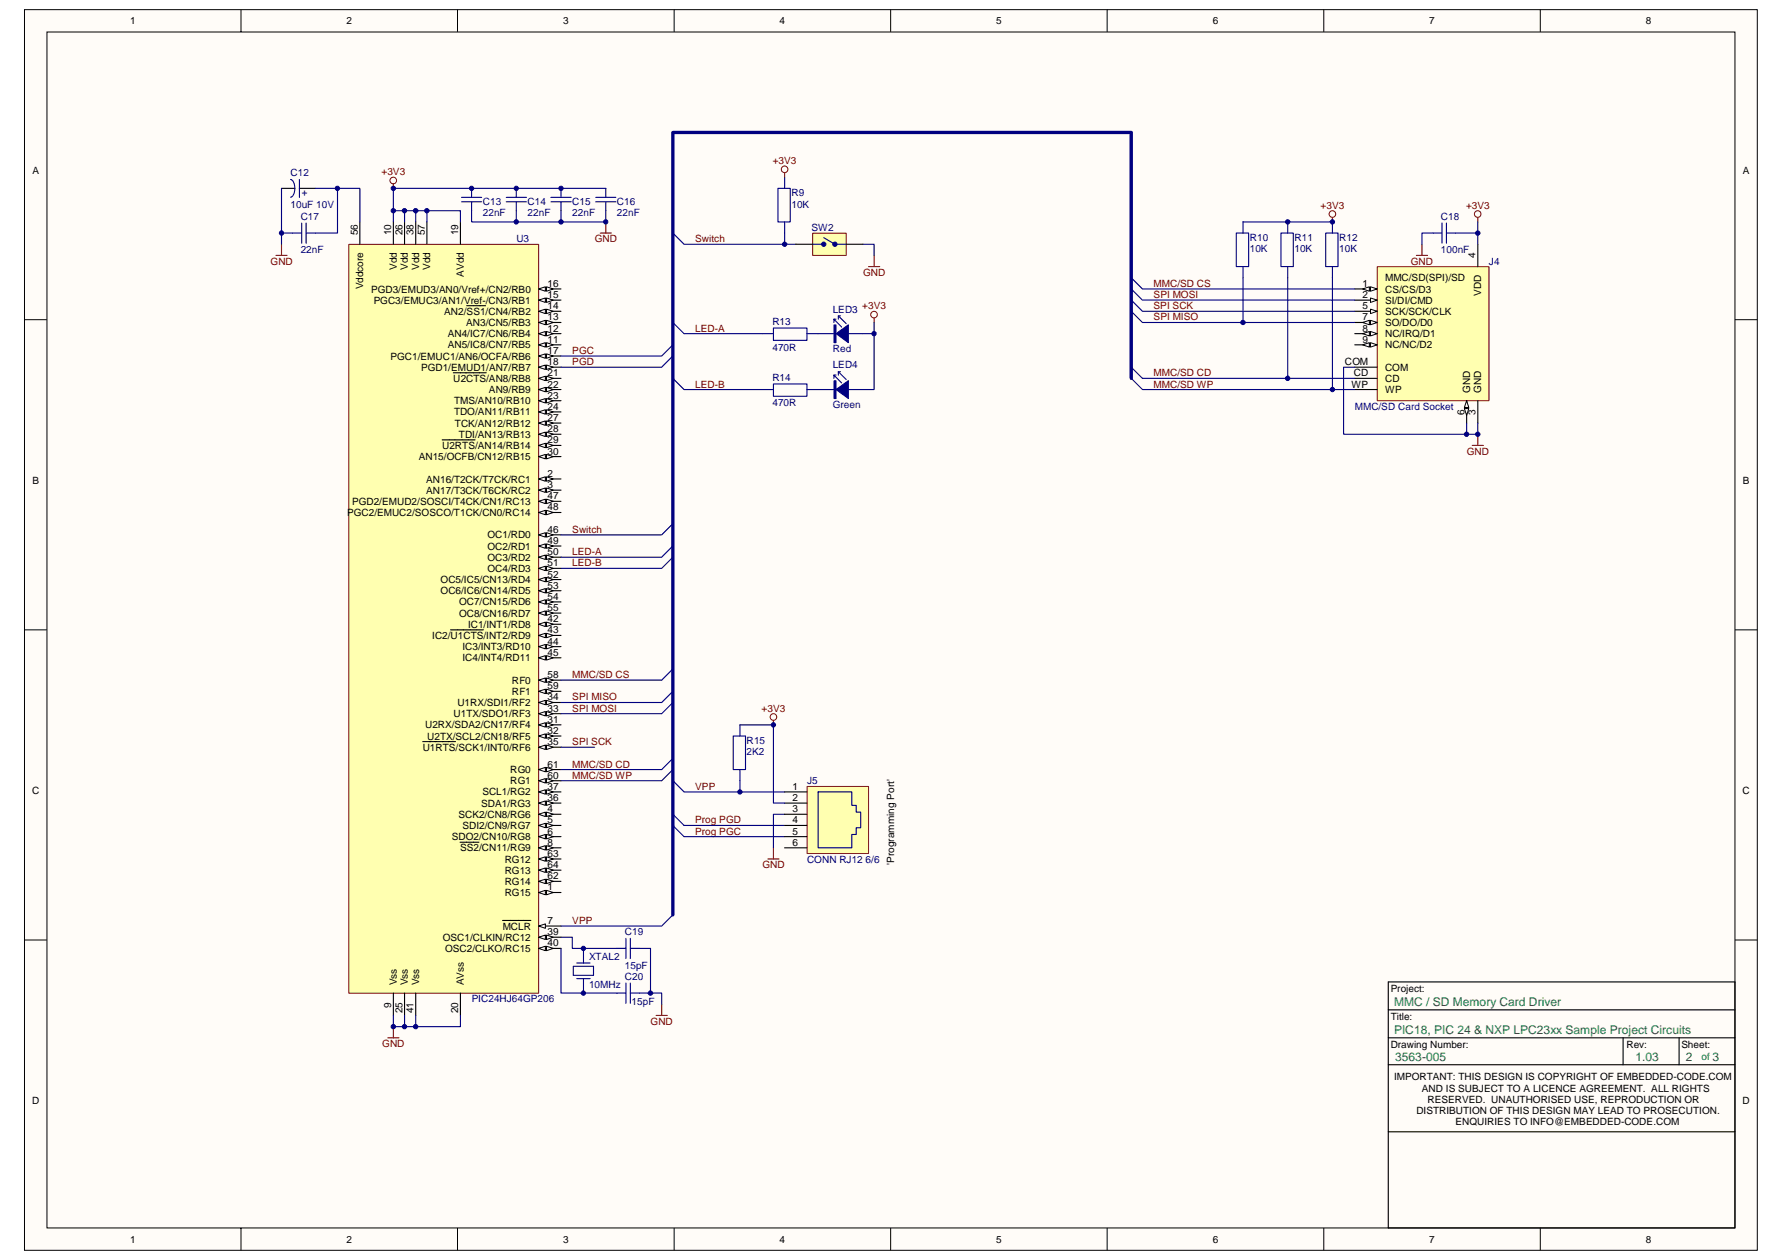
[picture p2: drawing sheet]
<svg xmlns="http://www.w3.org/2000/svg" width="297mm" height="210mm" viewBox="0 0 297 210" stroke-linecap="round" stroke-linejoin="round" font-family="sans-serif">
<path d="M4.1 1.6h288.8v206.8h-288.8z" fill="#fffcf8"/>
<path d="M4.1 1.6h288.8v206.8h-288.8z" fill="none" stroke="#000" stroke-width=".17"/>
<path d="M7.8 5.4h281.4v199.2h-281.4z" fill="#fffcf8"/>
<g fill="none" stroke="#000" stroke-width=".17">
<path d="M7.8 5.3h281.4v199.3h-281.4zM40.2 1.6v3.7M76.3 1.6v3.7M112.4 1.6v3.7M148.5 1.6v3.7M184.5 1.6v3.7M220.7 1.6v3.7M256.7 1.6v3.7M4.1 53.3h3.7M289.2 53.3h3.7M4.1 105h3.7M289.2 105h3.7"/>
<path d="M4.1 156.7h3.7M289.2 156.7h3.7M40.2 204.6v3.8M76.3 204.6v3.8M112.4 204.6v3.8M148.5 204.6v3.8M184.5 204.6v3.8M220.7 204.6v3.8M256.7 204.6v3.8"/>
</g>
<path d="M231.4 173h57.8M231.4 163.6h57.8v41h-57.8zM231.4 168.3h57.8M231.4 177.4h57.8M270.5 173v4.4M279.9 173v4.4M231.4 188.6h57.8" fill="none" stroke="#000" stroke-width=".19"/>
<path d="M246.3 36.2v.8M144.8 44.4h1.8M145.7 42.6v1.8M236.1 42.6h1.9M237 40.7v1.9M128 143.2h1.9M128.9 141.3v1.9" fill="none" stroke="#800000" stroke-width=".19"/>
<g fill="none" stroke="#000080" stroke-width=".19">
<path d="M112.2 38.8l1.8 1.9h18.6M221 38.8h2v5.6h-2zM222.1 37v1.8M238.9 38.8h1.5M240.4 37.2v3.3M241.1 38.8h1.5M241.1 37.2v3.3M143.8 40.7h1.9v1.9M222.1 44.4v1.9M112.2 130.1l1.8 1.9h16.8M112.2 137.6l1.8 1.8h16.8M112.2 135.7l1.8 1.9h16.8"/>
<path d="M130.8 135.7h-1.9v5.6"/>
</g>
<circle cx="246.3" cy="35.7" r=".55" fill="none" stroke="#800000" stroke-width=".17"/>
<path d="M135.5 38.9h5.6v3.7h-5.6z" fill="#ffffb0"/>
<path d="M135.5 38.9h5.6v3.7h-5.6z" fill="none" stroke="#800000" stroke-width=".17"/>
<g fill="#000080" stroke="#000080" stroke-width=".17">
<circle cx="139.2" cy="40.7" r=".36"/>
<circle cx="137.3" cy="40.7" r=".36"/>
</g>
<path d="M137.3 39.6l1.9 1.1M135.4 40.7h1.5M139.5 40.7h1.6" fill="none" stroke="#000080" stroke-width=".19"/>
<path d="M132.6 40.7h2.8M141.1 40.7h2.7" fill="none" stroke="#000" stroke-width=".19"/>
<path d="M229.6 44.5h18.6v22.3h-18.6z" fill="#ffffb0"/>
<path d="M229.6 44.4h18.6v22.4h-18.6z" fill="none" stroke="#800000" stroke-width=".17"/>
<path d="M225.8 48.2h3.7" fill="none" stroke="#000" stroke-width=".19"/>
<g fill="#fffcf8" stroke="#000" stroke-width=".17">
<path d="M228.4 47.8l1.1 .4-1.1 .3z"/>
<path d="M227.1 48.2l1.2-.4v.7z"/>
</g>
<path d="M225.8 50h3.7" fill="none" stroke="#000" stroke-width=".19"/>
<path d="M228.4 49.7l1.1 .3-1.1 .4z" fill="#fffcf8" stroke="#000" stroke-width=".17"/>
<path d="M225.8 51.9h3.7M246.3 40.7v3.7M246.3 66.8v3.7" fill="none" stroke="#000" stroke-width=".19"/>
<path d="M228.4 51.5l1.1 .4-1.1 .4z" fill="#fffcf8" stroke="#000" stroke-width=".17"/>
<path d="M244.5 66.8v3.7" fill="none" stroke="#000" stroke-width=".19"/>
<g fill="#fffcf8" stroke="#000" stroke-width=".17">
<path d="M244.5 66.8l.3 1.1h-.7z"/>
<path d="M244.1 68.1h.7l-.3 1.1z"/>
</g>
<path d="M225.8 53.7h3.7" fill="none" stroke="#000" stroke-width=".19"/>
<g fill="#fffcf8" stroke="#000" stroke-width=".17">
<path d="M228.4 53.4l1.1 .3-1.1 .4z"/>
<path d="M227.1 53.7l1.2-.3v.7z"/>
</g>
<path d="M225.8 55.6h3.7" fill="none" stroke="#000" stroke-width=".19"/>
<g fill="#fffcf8" stroke="#000" stroke-width=".17">
<path d="M228.4 55.2l1.1 .4-1.1 .4z"/>
<path d="M227.1 55.6l1.2-.4v.8z"/>
</g>
<path d="M225.8 57.5h3.7" fill="none" stroke="#000" stroke-width=".19"/>
<g fill="#fffcf8" stroke="#000" stroke-width=".17">
<path d="M228.4 57.1l1.1 .4-1.1 .3z"/>
<path d="M227.1 57.5l1.2-.4v.7z"/>
</g>
<path d="M225.8 61.2h3.7M225.8 63.1h3.7M225.8 64.9h3.7" fill="none" stroke="#000" stroke-width=".19"/>
<path d="M238.9 38.8h-1.9v1.9M242.6 38.8h3.7M246.3 37v3.7M188.6 46.3l1.8 1.9h35.4M188.6 48.2l1.8 1.8h35.4M188.6 50l1.8 1.9h35.4M188.6 51.9l1.8 1.8h35.4M222.1 46.3v18.6M188.6 61.2l1.8 1.9h35.4M225.8 61.2h-1.8v11.2h20.5M244.5 70.5v1.9h1.8v-1.9" fill="none" stroke="#000080" stroke-width=".19"/>
<path d="M222.1 36.2v.8M245.4 74.2h1.9M246.3 72.4v1.8" fill="none" stroke="#800000" stroke-width=".19"/>
<circle cx="222.1" cy="35.7" r=".55" fill="none" stroke="#800000" stroke-width=".17"/>
<path d="M134.6 131.1h10.2v11.1h-10.2z" fill="#ffffb0"/>
<g fill="none" stroke="#800000" stroke-width=".17">
<path d="M134.5 131.1h10.3v11.1h-10.3z"/>
<circle cx="130.8" cy="28.2" r=".55"/>
<circle cx="145.7" cy="52.4" r=".55"/>
<circle cx="128.9" cy="119.5" r=".55"/>
</g>
<path d="M130.8 132h3.7M130.8 133.8h3.7M130.8 135.7h3.7M130.8 137.6h3.7M130.8 139.4h3.7M130.8 141.3h3.7" fill="none" stroke="#000" stroke-width=".19"/>
<g fill="none" stroke="#000080" stroke-width=".19">
<path d="M129.7 31.4h2v5.6h-2zM130.8 29.5v1.9M130.8 37v3.7M206.1 38.8h2v5.6h-2zM213.5 38.8h2.1v5.6h-2.1zM214.6 37v1.8M222.1 37h-14.9v1.8M112.2 53.7l1.8 1.9h14.9M128.9 54.7h5.6v2h-5.6zM134.5 55.6h4.5M139 53.2h.4M139 53.7v-.5l1.3 1.3"/>
<path d="M139.7 52.6h.4M139.7 53.2v-.6l1.4 1.3M141.4 55.6h4.3M145.7 53.7v11.2h-4.3M207.2 44.4v9.3M214.6 44.4v18.7M112.2 63.1l1.8 1.8h14.9M128.9 64h5.6v2h-5.6zM134.5 64.9h4.5M139 62.5h.4M139 63.1v-.6l1.3 1.3M139.7 62h.4"/>
<path d="M139.7 62.5v-.5l1.4 1.2M188.6 63.1l1.8 1.8h35.4M136.4 132h5.6v2.2h.7v1.1h.8v2.6h-.8v1.2h-.7v2.2h-5.6z"/>
</g>
<path d="M130.8 28.8v.7M145.7 53v.7M128.9 120.1v.7" fill="none" stroke="#800000" stroke-width=".19"/>
<path d="M139.2 54.2v2.9M139.2 63.5v2.9" fill="none" stroke="#000080" stroke-width=".32"/>
<path d="M139 54.1h.4v3h-.4zM139 63.5h.4v2.9h-.4z" fill="none" stroke="#000080" stroke-width=".17"/>
<g fill="#000080" stroke="#000080" stroke-width=".17">
<path d="M139.4 64.9l2-1.5v3z"/>
<path d="M139.4 55.6l2-1.5v3z"/>
</g>
<path d="M188.6 63.1v-41h-76.4v130.4" fill="none" stroke="#000080" stroke-width=".56"/>
<path d="M58.2 40.7h31.6v124.8h-31.6z" fill="#ffffb0"/>
<path d="M58.1 40.7h31.7v124.8h-31.7z" fill="none" stroke="#800000" stroke-width=".17"/>
<path d="M89.8 148.7h3.7" fill="none" stroke="#000" stroke-width=".19"/>
<g fill="#fffcf8" stroke="#000" stroke-width=".17">
<path d="M89.8 148.7l1.1-.3v.7z"/>
<path d="M91.1 148.4l1.1 .3-1.1 .4z"/>
</g>
<path d="M89.8 79.8h3.7" fill="none" stroke="#000" stroke-width=".19"/>
<g fill="#fffcf8" stroke="#000" stroke-width=".17">
<path d="M89.8 79.8l1.1-.3v.7z"/>
<path d="M91.1 79.5l1.1 .3-1.1 .4z"/>
</g>
<path d="M89.8 81.7h3.7" fill="none" stroke="#000" stroke-width=".19"/>
<g fill="#fffcf8" stroke="#000" stroke-width=".17">
<path d="M89.8 81.7l1.1-.4v.8z"/>
<path d="M91.1 81.3l1.1 .4-1.1 .4z"/>
</g>
<path d="M89.8 135.7h3.7" fill="none" stroke="#000" stroke-width=".19"/>
<g fill="#fffcf8" stroke="#000" stroke-width=".17">
<path d="M89.8 135.7l1.1-.4v.8z"/>
<path d="M91.1 135.3l1.1 .4-1.1 .4z"/>
</g>
<path d="M89.8 137.6h3.7" fill="none" stroke="#000" stroke-width=".19"/>
<g fill="#fffcf8" stroke="#000" stroke-width=".17">
<path d="M89.8 137.6l1.1-.4v.7z"/>
<path d="M91.1 137.2l1.1 .4-1.1 .3z"/>
</g>
<path d="M89.8 139.4h3.7" fill="none" stroke="#000" stroke-width=".19"/>
<g fill="#fffcf8" stroke="#000" stroke-width=".17">
<path d="M89.8 139.4l1.1-.3v.7z"/>
<path d="M91.1 139.1l1.1 .3-1.1 .4z"/>
</g>
<path d="M89.8 154.3h3.7" fill="none" stroke="#000" stroke-width=".19"/>
<path d="M89.8 154.3l1.1-.3v.7z" fill="#fffcf8" stroke="#000" stroke-width=".17"/>
<path d="M83.8 153.4h4.7M89.8 141.3h3.7" fill="none" stroke="#000" stroke-width=".19"/>
<g fill="#fffcf8" stroke="#000" stroke-width=".17">
<path d="M89.8 141.3l1.1-.4v.8z"/>
<path d="M91.1 140.9l1.1 .4-1.1 .4z"/>
</g>
<path d="M65.6 37v3.7M89.8 57.5h3.7M76.7 140.4h3.1M65.6 165.5v3.7" fill="none" stroke="#000" stroke-width=".19"/>
<g fill="#fffcf8" stroke="#000" stroke-width=".17">
<path d="M89.8 57.5l1.1-.4v.7z"/>
<path d="M91.1 57.1l1.1 .4-1.1 .3z"/>
</g>
<path d="M89.8 55.6h3.7" fill="none" stroke="#000" stroke-width=".19"/>
<g fill="#fffcf8" stroke="#000" stroke-width=".17">
<path d="M89.8 55.6l1.1-.4v.8z"/>
<path d="M91.1 55.2l1.1 .4-1.1 .4z"/>
</g>
<path d="M89.8 53.7h3.7" fill="none" stroke="#000" stroke-width=".19"/>
<g fill="#fffcf8" stroke="#000" stroke-width=".17">
<path d="M89.8 53.7l1.1-.3v.7z"/>
<path d="M91.1 53.4l1.1 .3-1.1 .4z"/>
</g>
<path d="M89.8 51.9h3.7" fill="none" stroke="#000" stroke-width=".19"/>
<g fill="#fffcf8" stroke="#000" stroke-width=".17">
<path d="M89.8 51.9l1.1-.4v.8z"/>
<path d="M91.1 51.5l1.1 .4-1.1 .4z"/>
</g>
<path d="M77.8 50.9h3.1M89.8 50h3.7" fill="none" stroke="#000" stroke-width=".19"/>
<g fill="#fffcf8" stroke="#000" stroke-width=".17">
<path d="M89.8 50l1.1-.3v.7z"/>
<path d="M91.1 49.7l1.1 .3-1.1 .4z"/>
</g>
<path d="M89.8 48.2h3.7" fill="none" stroke="#000" stroke-width=".19"/>
<g fill="#fffcf8" stroke="#000" stroke-width=".17">
<path d="M89.8 48.2l1.1-.4v.7z"/>
<path d="M91.1 47.8l1.1 .4-1.1 .3z"/>
</g>
<path d="M89.8 59.3h3.7" fill="none" stroke="#000" stroke-width=".19"/>
<g fill="#fffcf8" stroke="#000" stroke-width=".17">
<path d="M89.8 59.3l1.1-.3v.7z"/>
<path d="M91.1 59l1.1 .3-1.1 .4z"/>
</g>
<path d="M89.8 61.2h3.7" fill="none" stroke="#000" stroke-width=".19"/>
<g fill="#fffcf8" stroke="#000" stroke-width=".17">
<path d="M89.8 61.2l1.1-.4v.8z"/>
<path d="M91.1 60.8l1.1 .4-1.1 .4z"/>
</g>
<path d="M76.7 37v3.7M89.8 63.1h3.7M76.7 165.5v3.7" fill="none" stroke="#000" stroke-width=".19"/>
<g fill="#fffcf8" stroke="#000" stroke-width=".17">
<path d="M89.8 63.1l1.1-.4v.7z"/>
<path d="M91.1 62.7l1.1 .4-1.1 .3z"/>
</g>
<path d="M75.6 62.1h5.4M89.8 64.9h3.7" fill="none" stroke="#000" stroke-width=".19"/>
<g fill="#fffcf8" stroke="#000" stroke-width=".17">
<path d="M89.8 64.9l1.1-.3v.7z"/>
<path d="M91.1 64.6l1.1 .3-1.1 .4z"/>
</g>
<path d="M89.8 66.8h3.7" fill="none" stroke="#000" stroke-width=".19"/>
<g fill="#fffcf8" stroke="#000" stroke-width=".17">
<path d="M89.8 66.8l1.1-.4v.8z"/>
<path d="M91.1 66.4l1.1 .4-1.1 .4z"/>
</g>
<path d="M89.8 68.6h3.7" fill="none" stroke="#000" stroke-width=".19"/>
<g fill="#fffcf8" stroke="#000" stroke-width=".17">
<path d="M89.8 68.6l1.1-.3v.7z"/>
<path d="M91.1 68.3l1.1 .3-1.1 .4z"/>
</g>
<path d="M67.4 37v3.7M89.8 70.5h3.7M67.4 165.5v3.7" fill="none" stroke="#000" stroke-width=".19"/>
<g fill="#fffcf8" stroke="#000" stroke-width=".17">
<path d="M89.8 70.5l1.1-.4v.8z"/>
<path d="M91.1 70.1l1.1 .4-1.1 .4z"/>
</g>
<path d="M89.8 72.4h3.7" fill="none" stroke="#000" stroke-width=".19"/>
<g fill="#fffcf8" stroke="#000" stroke-width=".17">
<path d="M89.8 72.4l1.1-.4v.7z"/>
<path d="M91.1 72l1.1 .4-1.1 .3z"/>
</g>
<path d="M89.8 74.2h3.7" fill="none" stroke="#000" stroke-width=".19"/>
<g fill="#fffcf8" stroke="#000" stroke-width=".17">
<path d="M89.8 74.2l1.1-.3v.7z"/>
<path d="M91.1 73.9l1.1 .3-1.1 .4z"/>
</g>
<path d="M73.7 73.3h5.5M89.8 76.1h3.7" fill="none" stroke="#000" stroke-width=".19"/>
<g fill="#fffcf8" stroke="#000" stroke-width=".17">
<path d="M89.8 76.1l1.1-.4v.8z"/>
<path d="M91.1 75.7l1.1 .4-1.1 .4z"/>
</g>
<path d="M89.8 120.8h3.7" fill="none" stroke="#000" stroke-width=".19"/>
<g fill="#fffcf8" stroke="#000" stroke-width=".17">
<path d="M89.8 120.8l1.1-.4v.8z"/>
<path d="M91.1 120.4l1.1 .4-1.1 .4z"/>
</g>
<path d="M89.8 122.7h3.7" fill="none" stroke="#000" stroke-width=".19"/>
<g fill="#fffcf8" stroke="#000" stroke-width=".17">
<path d="M89.8 122.7l1.1-.4v.7z"/>
<path d="M91.1 122.3l1.1 .4-1.1 .3z"/>
</g>
<path d="M89.8 118.9h3.7" fill="none" stroke="#000" stroke-width=".19"/>
<g fill="#fffcf8" stroke="#000" stroke-width=".17">
<path d="M89.8 118.9l1.1-.3v.7z"/>
<path d="M91.1 118.6l1.1 .3-1.1 .4z"/>
</g>
<path d="M89.8 117.1h3.7" fill="none" stroke="#000" stroke-width=".19"/>
<g fill="#fffcf8" stroke="#000" stroke-width=".17">
<path d="M89.8 117.1l1.1-.4v.8z"/>
<path d="M91.1 116.7l1.1 .4-1.1 .4z"/>
</g>
<path d="M89.8 124.5h3.7" fill="none" stroke="#000" stroke-width=".19"/>
<g fill="#fffcf8" stroke="#000" stroke-width=".17">
<path d="M89.8 124.5l1.1-.3v.7z"/>
<path d="M91.1 124.2l1.1 .3-1.1 .4z"/>
</g>
<path d="M70.5 123.6h5.4M89.8 133.8h3.7" fill="none" stroke="#000" stroke-width=".19"/>
<g fill="#fffcf8" stroke="#000" stroke-width=".17">
<path d="M89.8 133.8l1.1-.3v.7z"/>
<path d="M91.1 133.5l1.1 .3-1.1 .4z"/>
</g>
<path d="M89.8 132h3.7" fill="none" stroke="#000" stroke-width=".19"/>
<g fill="#fffcf8" stroke="#000" stroke-width=".17">
<path d="M89.8 132l1.1-.4v.8z"/>
<path d="M91.1 131.6l1.1 .4-1.1 .4z"/>
</g>
<path d="M69.3 37v3.7M89.8 156.2h3.7" fill="none" stroke="#000" stroke-width=".19"/>
<g fill="#fffcf8" stroke="#000" stroke-width=".17">
<path d="M89.8 156.2l1.1-.4v.8z"/>
<path d="M91.1 155.8l1.1 .4-1.1 .4z"/>
</g>
<path d="M89.8 158.1h3.7" fill="none" stroke="#000" stroke-width=".19"/>
<g fill="#fffcf8" stroke="#000" stroke-width=".17">
<path d="M89.8 158.1l1.1-.4v.7z"/>
<path d="M91.1 157.7l1.1 .4-1.1 .3z"/>
</g>
<path d="M89.8 104h3.7M69.3 165.5v3.7" fill="none" stroke="#000" stroke-width=".19"/>
<g fill="#fffcf8" stroke="#000" stroke-width=".17">
<path d="M89.8 104l1.1-.3v.7z"/>
<path d="M91.1 103.7l1.1 .3-1.1 .4z"/>
</g>
<path d="M89.8 105.9h3.7" fill="none" stroke="#000" stroke-width=".19"/>
<g fill="#fffcf8" stroke="#000" stroke-width=".17">
<path d="M89.8 105.9l1.1-.4v.8z"/>
<path d="M91.1 105.5l1.1 .4-1.1 .4z"/>
</g>
<path d="M75.1 105h5.5M89.8 107.8h3.7" fill="none" stroke="#000" stroke-width=".19"/>
<g fill="#fffcf8" stroke="#000" stroke-width=".17">
<path d="M89.8 107.8l1.1-.4v.7z"/>
<path d="M91.1 107.4l1.1 .4-1.1 .3z"/>
</g>
<path d="M89.8 109.6h3.7" fill="none" stroke="#000" stroke-width=".19"/>
<g fill="#fffcf8" stroke="#000" stroke-width=".17">
<path d="M89.8 109.6l1.1-.3v.7z"/>
<path d="M91.1 109.3l1.1 .3-1.1 .4z"/>
</g>
<path d="M89.8 89.1h3.7" fill="none" stroke="#000" stroke-width=".19"/>
<g fill="#fffcf8" stroke="#000" stroke-width=".17">
<path d="M89.8 89.1l1.1-.3v.7z"/>
<path d="M91.1 88.8l1.1 .3-1.1 .4z"/>
</g>
<path d="M89.8 83.5h3.7" fill="none" stroke="#000" stroke-width=".19"/>
<g fill="#fffcf8" stroke="#000" stroke-width=".17">
<path d="M89.8 83.5l1.1-.3v.7z"/>
<path d="M91.1 83.2l1.1 .3-1.1 .4z"/>
</g>
<path d="M89.8 85.4h3.7" fill="none" stroke="#000" stroke-width=".19"/>
<g fill="#fffcf8" stroke="#000" stroke-width=".17">
<path d="M89.8 85.4l1.1-.4v.8z"/>
<path d="M91.1 85l1.1 .4-1.1 .4z"/>
</g>
<path d="M89.8 91h3.7" fill="none" stroke="#000" stroke-width=".19"/>
<g fill="#fffcf8" stroke="#000" stroke-width=".17">
<path d="M89.8 91l1.1-.4v.8z"/>
<path d="M91.1 90.6l1.1 .4-1.1 .4z"/>
</g>
<path d="M89.8 92.9h3.7" fill="none" stroke="#000" stroke-width=".19"/>
<g fill="#fffcf8" stroke="#000" stroke-width=".17">
<path d="M89.8 92.9l1.1-.4v.7z"/>
<path d="M91.1 92.5l1.1 .4-1.1 .3z"/>
</g>
<path d="M89.8 94.7h3.7" fill="none" stroke="#000" stroke-width=".19"/>
<g fill="#fffcf8" stroke="#000" stroke-width=".17">
<path d="M89.8 94.7l1.1-.3v.7z"/>
<path d="M91.1 94.4l1.1 .3-1.1 .4z"/>
</g>
<path d="M89.8 96.6h3.7" fill="none" stroke="#000" stroke-width=".19"/>
<g fill="#fffcf8" stroke="#000" stroke-width=".17">
<path d="M89.8 96.6l1.1-.4v.8z"/>
<path d="M91.1 96.2l1.1 .4-1.1 .4z"/>
</g>
<path d="M89.8 98.4h3.7" fill="none" stroke="#000" stroke-width=".19"/>
<g fill="#fffcf8" stroke="#000" stroke-width=".17">
<path d="M89.8 98.4l1.1-.3v.7z"/>
<path d="M91.1 98.1l1.1 .3-1.1 .4z"/>
</g>
<path d="M89.8 100.3h3.7" fill="none" stroke="#000" stroke-width=".19"/>
<g fill="#fffcf8" stroke="#000" stroke-width=".17">
<path d="M89.8 100.3l1.1-.4v.8z"/>
<path d="M91.1 99.9l1.1 .4-1.1 .4z"/>
</g>
<path d="M89.8 102.2h3.7" fill="none" stroke="#000" stroke-width=".19"/>
<g fill="#fffcf8" stroke="#000" stroke-width=".17">
<path d="M89.8 102.2l1.1-.4v.8z"/>
<path d="M91.1 101.8l1.1 .4-1.1 .4z"/>
</g>
<path d="M60 37v3.7M71.2 37v3.7M89.8 113.3h3.7" fill="none" stroke="#000" stroke-width=".19"/>
<g fill="#fffcf8" stroke="#000" stroke-width=".17">
<path d="M89.8 113.3l1.1-.3v.7z"/>
<path d="M91.1 113l1.1 .3-1.1 .4z"/>
</g>
<path d="M89.8 115.2h3.7" fill="none" stroke="#000" stroke-width=".19"/>
<g fill="#fffcf8" stroke="#000" stroke-width=".17">
<path d="M89.8 115.2l1.1-.3v.7z"/>
<path d="M91.1 114.9l1.1 .3-1.1 .4z"/>
</g>
<path d="M89.8 130.1h3.7" fill="none" stroke="#000" stroke-width=".19"/>
<g fill="#fffcf8" stroke="#000" stroke-width=".17">
<path d="M89.8 130.1l1.1-.3v.7z"/>
<path d="M91.1 129.8l1.1 .3-1.1 .4z"/>
</g>
<path d="M89.8 128.2h3.7" fill="none" stroke="#000" stroke-width=".19"/>
<g fill="#fffcf8" stroke="#000" stroke-width=".17">
<path d="M89.8 128.2l1.1-.3v.7z"/>
<path d="M91.1 127.9l1.1 .3-1.1 .4z"/>
</g>
<path d="M89.8 146.9h3.7" fill="none" stroke="#000" stroke-width=".19"/>
<g fill="#fffcf8" stroke="#000" stroke-width=".17">
<path d="M89.8 146.9l1.1-.4v.8z"/>
<path d="M91.1 146.5l1.1 .4-1.1 .4z"/>
</g>
<path d="M89.8 143.2h3.7" fill="none" stroke="#000" stroke-width=".19"/>
<g fill="#fffcf8" stroke="#000" stroke-width=".17">
<path d="M89.8 143.2l1.1-.4v.7z"/>
<path d="M91.1 142.8l1.1 .4-1.1 .3z"/>
</g>
<path d="M89.8 145h3.7" fill="none" stroke="#000" stroke-width=".19"/>
<g fill="#fffcf8" stroke="#000" stroke-width=".17">
<path d="M89.8 145l1.1-.3v.7z"/>
<path d="M91.1 144.7l1.1 .3-1.1 .4z"/>
</g>
<g fill="none" stroke="#000080" stroke-width=".19">
<path d="M46.9 31.4v9.3M48.4 29.9a1.63 1.63 0 0 1 .7 2 1.06 1.06 0 0 1-.7 1M49.9 29.9v3M50.3 38.8h-3.4M50.3 37.2v3.3M51 37.2v3.3M52.5 31.4h7.5v5.6M56.3 31.4v7.4h-5.3M65.6 35.1h11.1v1.9M67.4 35.1v1.9M69.3 35.1v1.9M71.2 35.1v1.9"/>
<path d="M76.9 32.9h3.4M76.9 33.6h3.4M78.6 33.6v3.4h22.4v-3.4M78.6 31.4v1.5M84.4 32.9h3.4M84.4 33.6h3.4M86.1 31.4v1.5M86.1 33.6v3.4M91.8 32.9h3.4M91.8 33.6h3.4M93.5 31.4v1.5M93.5 33.6v3.4"/>
<path d="M99.3 32.9h3.4M99.3 33.6h3.4M101 32.9v-1.5h-35.4v5.6M112.2 57.5l-1.9 1.8h-16.8M112.2 59.3l-1.9 1.9h-16.8M112.2 87.3l-1.9 1.8h-16.8M112.2 91l-1.9 1.9h-16.8M112.2 92.9l-1.9 1.8h-16.8M112.2 111.5l-1.9 1.8h-16.8M112.2 117.1l-1.9 1.8h-16.8M112.2 115.2l-1.9 1.9h-16.8M93.5 124.5h5.6"/>
<path d="M112.2 126.4l-1.9 1.8h-16.8M112.2 128.2l-1.9 1.9h-16.8M122.2 122.7h2.1v5.5h-2.1zM123.3 122.7v-1.9h5.6v13h1.9M123.3 128.2v3.8M93.5 156.2h1.9v1.9h8.9M93.5 158.1v7.4h10.8M97.3 158.1v2.4M104.3 156.4v3.3M105.1 158.1h3.3v7.4h-3.3M105.1 156.4v3.3M112.2 152.5l-1.9 1.8h-16.8"/>
<path d="M65.6 169.2v1.9h11.1v-1.9M67.4 169.2v1.9M69.3 169.2v1.9M95.6 161h3.3v1.5h-3.3zM96.1 160.5h2.3M96.1 163.1h2.3M97.3 163.1v2.4M104.3 163.8v3.4M105.1 163.8v3.4M108.4 165.5h1.9v1.9"/>
</g>
<path d="M46.9 31.4h2.3M49.9 31.4h2.6" fill="none" stroke="#000" stroke-width=".19"/>
<circle cx="65.6" cy="30.1" r=".55" fill="none" stroke="#800000" stroke-width=".17"/>
<path d="M65.6 30.6v.8M100.1 38.8h1.8M101 37v1.8M46 42.6h1.9M46.9 40.7v1.9M64.6 173h1.9M65.6 171.1v1.9M109.4 169.2h1.8M110.3 167.4v1.8" fill="none" stroke="#800000" stroke-width=".19"/>
<g fill="#000080" stroke="#000080" stroke-width=".17">
<circle cx="46.9" cy="38.8" r=".36"/>
<circle cx="56.2" cy="31.4" r=".36"/>
<circle cx="65.6" cy="171.1" r=".37"/>
<circle cx="65.6" cy="35.1" r=".37"/>
<circle cx="65.6" cy="31.4" r=".37"/>
<circle cx="67.4" cy="171.1" r=".37"/>
<circle cx="67.4" cy="35.1" r=".37"/>
<circle cx="69.3" cy="171.1" r=".37"/>
<circle cx="69.3" cy="35.1" r=".37"/>
<circle cx="71.2" cy="35.1" r=".36"/>
<circle cx="78.6" cy="31.4" r=".36"/>
<circle cx="86.1" cy="37" r=".36"/>
<circle cx="86.1" cy="31.4" r=".36"/>
<circle cx="93.5" cy="37" r=".36"/>
<circle cx="93.5" cy="31.4" r=".36"/>
<circle cx="97.2" cy="165.5" r=".36"/>
<circle cx="97.2" cy="158.1" r=".36"/>
<circle cx="101" cy="37" r=".36"/>
<circle cx="108.4" cy="165.5" r=".36"/>
<circle cx="123.3" cy="132" r=".36"/>
<circle cx="128.9" cy="120.8" r=".36"/>
<circle cx="130.8" cy="40.7" r=".36"/>
<circle cx="145.7" cy="55.6" r=".36"/>
<circle cx="207.2" cy="53.7" r=".37"/>
<circle cx="214.6" cy="63.1" r=".36"/>
<circle cx="214.6" cy="37" r=".36"/>
<circle cx="222.1" cy="64.9" r=".36"/>
<circle cx="222.1" cy="37" r=".36"/>
<circle cx="244.5" cy="72.4" r=".36"/>
<circle cx="246.3" cy="72.4" r=".37"/>
<circle cx="246.3" cy="38.8" r=".37"/>
</g>
<g font-size="2" fill="#00753f">
<text x="232.4" y="167.7">MMC / SD Memory Card Driver</text>
<text x="232.4" y="172.4">PIC18, PIC 24 &amp; NXP LPC23xx Sample Project Circuits</text>
<text x="232.6" y="176.8">3563-005</text>
<text x="272.6" y="176.8">1.03</text>
<text x="281" y="176.8">2</text>
<text x="285.5" y="176.8">3</text>
</g>
<g font-size="1.7">
<text x="21.7" y="4">1</text>
<text x="57.8" y="4">2</text>
<text x="93.9" y="4">3</text>
<text x="130" y="4">4</text>
<text x="166.1" y="4">5</text>
<text x="202.2" y="4">6</text>
<text x="238.2" y="4">7</text>
<text x="274.4" y="4">8</text>
<text x="5.4" y="28.9">A</text>
<text x="290.5" y="28.9">A</text>
<text x="59.6" y="39.2" transform="rotate(-90 59.6 39.2)">56</text>
<text x="65.2" y="39.2" transform="rotate(-90 65.2 39.2)">10</text>
<text x="67.1" y="39.2" transform="rotate(-90 67.1 39.2)">26</text>
<text x="68.9" y="39.2" transform="rotate(-90 68.9 39.2)">38</text>
<text x="70.8" y="39.2" transform="rotate(-90 70.8 39.2)">57</text>
<text x="76.4" y="39.2" transform="rotate(-90 76.4 39.2)">19</text>
<text x="66.1" y="45" transform="rotate(-90 66.1 45)">Vdd</text>
<text x="68" y="45" transform="rotate(-90 68 45)">Vdd</text>
<text x="69.9" y="45" transform="rotate(-90 69.9 45)">Vdd</text>
<text x="71.7" y="45" transform="rotate(-90 71.7 45)">Vdd</text>
<text x="77.3" y="46.1" transform="rotate(-90 77.3 46.1)">AVdd</text>
<text x="91.3" y="47.8">16</text>
<text x="227.1" y="47.8">1</text>
<text x="230.9" y="46.9">MMC/SD(SPI)/SD</text>
<text x="246" y="42.9" transform="rotate(-90 246 42.9)">4</text>
<text x="60.6" y="48.2" transform="rotate(-90 60.6 48.2)">Vddcore</text>
<text x="61.8" y="48.7">PGD3/EMUD3/AN0/Vref+/CN2/RB0</text>
<text x="62.3" y="50.6">PGC3/EMUC3/AN1/Vref-/CN3/RB1</text>
<text x="74.1" y="52.5">AN2/SS1/CN4/RB2</text>
<text x="91.3" y="53.4">13</text>
<text x="91.3" y="51.5">14</text>
<text x="91.3" y="49.7">15</text>
<text x="227.1" y="49.7">2</text>
<text x="227.1" y="51.5">5</text>
<text x="227.1" y="53.4">7</text>
<text x="230.9" y="48.7">CS/CS/D3</text>
<text x="230.9" y="50.6">SI/DI/CMD</text>
<text x="230.9" y="52.5">SCK/SCK/CLK</text>
<text x="246.9" y="49.3" transform="rotate(-90 246.9 49.3)">VDD</text>
<text x="65.1" y="59.9">PGC1/EMUC1/AN6/OCFA/RB6</text>
<text x="74.6" y="58.1">AN5/IC8/CN7/RB5</text>
<text x="74.6" y="56.2">AN4/IC7/CN6/RB4</text>
<text x="77.7" y="54.3">AN3/CN5/RB3</text>
<text x="91.3" y="57.1">11</text>
<text x="91.3" y="55.3">12</text>
<text x="91.3" y="59">17</text>
<text x="227.1" y="55.3">8</text>
<text x="227.1" y="57.1">9</text>
<text x="230.9" y="54.3">SO/DO/D0</text>
<text x="230.9" y="56.2">NC/IRQ/D1</text>
<text x="230.9" y="58.1">NC/NC/D2</text>
<text x="70.2" y="61.8">PGD1/EMUD1/AN7/RB7</text>
<text x="75.6" y="63.6">U2CTS/AN8/RB8</text>
<text x="81.5" y="65.5">AN9/RB9</text>
<text x="91.3" y="62.7">21</text>
<text x="91.3" y="60.9">18</text>
<text x="91.3" y="64.6">22</text>
<text x="224.2" y="60.9">COM</text>
<text x="225.3" y="64.6">WP</text>
<text x="225.7" y="62.7">CD</text>
<text x="230.9" y="61.8">COM</text>
<text x="230.9" y="63.6">CD</text>
<text x="230.9" y="65.5">WP</text>
<text x="245" y="65.5" transform="rotate(-90 245 65.5)">GND</text>
<text x="246.9" y="65.5" transform="rotate(-90 246.9 65.5)">GND</text>
<text x="75.7" y="67.4">TMS/AN10/RB10</text>
<text x="75.7" y="69.2">TDO/AN11/RB11</text>
<text x="75.8" y="71.1">TCK/AN12/RB12</text>
<text x="91.3" y="70.2">27</text>
<text x="91.3" y="66.4">23</text>
<text x="91.3" y="68.3">24</text>
<text x="244.1" y="69.2" transform="rotate(-90 244.1 69.2)">6</text>
<text x="246" y="69.2" transform="rotate(-90 246 69.2)">3</text>
<text x="69.8" y="76.7">AN15/OCFB/CN12/RB15</text>
<text x="73.7" y="74.8">U2RTS/AN14/RB14</text>
<text x="76.5" y="73">TDI/AN13/RB13</text>
<text x="91.3" y="72">28</text>
<text x="91.3" y="73.9">29</text>
<text x="91.3" y="75.8">30</text>
<text x="5.4" y="80.6">B</text>
<text x="71" y="80.4">AN16/T2CK/T7CK/RC1</text>
<text x="71" y="82.3">AN17/T3CK/T6CK/RC2</text>
<text x="91.3" y="79.5">2</text>
<text x="91.3" y="81.3">3</text>
<text x="91.3" y="83.2">47</text>
<text x="290.5" y="80.6">B</text>
<text x="57.8" y="86">PGC2/EMUC2/SOSCO/T1CK/CN0/RC14</text>
<text x="58.7" y="84.1">PGD2/EMUD2/SOSCI/T4CK/CN1/RC13</text>
<text x="81.3" y="89.7">OC1/RD0</text>
<text x="91.3" y="88.8">46</text>
<text x="91.3" y="85.1">48</text>
<text x="81.3" y="91.6">OC2/RD1</text>
<text x="81.3" y="93.5">OC3/RD2</text>
<text x="81.3" y="95.3">OC4/RD3</text>
<text x="91.3" y="90.7">49</text>
<text x="91.3" y="92.5">50</text>
<text x="91.3" y="94.4">51</text>
<text x="73.4" y="97.2">OC5/IC5/CN13/RD4</text>
<text x="73.4" y="99">OC6/IC6/CN14/RD5</text>
<text x="76.5" y="100.9">OC7/CN15/RD6</text>
<text x="91.3" y="100">54</text>
<text x="91.3" y="101.8">55</text>
<text x="91.3" y="96.2">52</text>
<text x="91.3" y="98.1">53</text>
<text x="72" y="106.5">IC2/U1CTS/INT2/RD9</text>
<text x="76.5" y="102.8">OC8/CN16/RD7</text>
<text x="78" y="104.6">IC1/INT1/RD8</text>
<text x="91.3" y="103.7">42</text>
<text x="91.3" y="107.4">44</text>
<text x="91.3" y="105.6">43</text>
<text x="77.1" y="108.4">IC3/INT3/RD10</text>
<text x="77.1" y="110.2">IC4/INT4/RD11</text>
<text x="85.3" y="113.9">RF0</text>
<text x="91.3" y="113">58</text>
<text x="91.3" y="109.3">45</text>
<text x="75.6" y="119.5">U1TX/SDO1/RF3</text>
<text x="76.2" y="117.7">U1RX/SDI1/RF2</text>
<text x="85.3" y="115.8">RF1</text>
<text x="91.3" y="114.9">59</text>
<text x="91.3" y="118.6">33</text>
<text x="91.3" y="116.7">34</text>
<text x="70.5" y="125.1">U1RTS/SCK1/INT0/RF6</text>
<text x="70.9" y="121.4">U2RX/SDA2/CN17/RF4</text>
<text x="71.2" y="123.3">U2TX/SCL2/CN18/RF5</text>
<text x="91.3" y="124.2">35</text>
<text x="91.3" y="120.5">31</text>
<text x="91.3" y="122.3">32</text>
<text x="85.1" y="130.7">RG1</text>
<text x="85.1" y="128.8">RG0</text>
<text x="91.3" y="129.8">60</text>
<text x="91.3" y="127.9">61</text>
<text x="91.3" y="131.6">37</text>
<text x="132.1" y="131.6">1</text>
<text x="5.4" y="132.3">C</text>
<text x="76.4" y="136.3">SCK2/CN8/RG6</text>
<text x="80.2" y="134.4">SDA1/RG3</text>
<text x="80.4" y="132.6">SCL1/RG2</text>
<text x="91.3" y="137.2">5</text>
<text x="91.3" y="135.4">4</text>
<text x="91.3" y="133.5">36</text>
<text x="132.1" y="133.5">2</text>
<text x="132.1" y="135.4">3</text>
<text x="132.1" y="137.2">4</text>
<text x="290.5" y="132.3">C</text>
<text x="75.3" y="140">SDO2/CN10/RG8</text>
<text x="76.7" y="141.9">SS2/CN11/RG9</text>
<text x="77.1" y="138.2">SDI2/CN9/RG7</text>
<text x="84.1" y="143.7">RG12</text>
<text x="91.3" y="140.9">8</text>
<text x="91.3" y="142.8">63</text>
<text x="91.3" y="139.1">6</text>
<text x="132.1" y="139.1">5</text>
<text x="132.1" y="140.9">6</text>
<text x="84.1" y="149.3">RG15</text>
<text x="84.1" y="147.5">RG14</text>
<text x="84.1" y="145.6">RG13</text>
<text x="91.3" y="148.4">1</text>
<text x="91.3" y="146.5">62</text>
<text x="91.3" y="144.7">64</text>
<text x="149.1" y="144.1" transform="rotate(-90 149.1 144.1)">'Programming Port'</text>
<text x="83.8" y="154.9">MCLR</text>
<text x="91.3" y="154">7</text>
<text x="91.3" y="155.9">39</text>
<text x="73.8" y="156.8">OSC1/CLKIN/RC12</text>
<text x="74.2" y="158.6">OSC2/CLKO/RC15</text>
<text x="91.3" y="157.7">40</text>
<text x="65.2" y="167.9" transform="rotate(-90 65.2 167.9)">9</text>
<text x="66.1" y="164.2" transform="rotate(-90 66.1 164.2)">Vss</text>
<text x="68" y="164.2" transform="rotate(-90 68 164.2)">Vss</text>
<text x="69.9" y="164.2" transform="rotate(-90 69.9 164.2)">Vss</text>
<text x="77.3" y="164.2" transform="rotate(-90 77.3 164.2)">AVss</text>
<text x="231.8" y="165.4">Project:</text>
<text x="67.1" y="168.9" transform="rotate(-90 67.1 168.9)">25</text>
<text x="68.9" y="168.9" transform="rotate(-90 68.9 168.9)">41</text>
<text x="76.4" y="168.9" transform="rotate(-90 76.4 168.9)">20</text>
<text x="231.8" y="170">Title:</text>
<text x="231.8" y="174.7">Drawing Number:</text>
<text x="271.1" y="174.7">Rev:</text>
<text x="280.3" y="174.7">Sheet:</text>
<text x="5.4" y="184">D</text>
<text x="232.4" y="180.1">IMPORTANT: THIS DESIGN IS COPYRIGHT OF EMBEDDED-CODE.COM</text>
<text x="236.1" y="185.7">DISTRIBUTION OF THIS DESIGN MAY LEAD TO PROSECUTION.</text>
<text x="237" y="181.9">AND IS SUBJECT TO A LICENCE AGREEMENT. ALL RIGHTS</text>
<text x="238" y="183.8">RESERVED. UNAUTHORISED USE, REPRODUCTION OR</text>
<text x="290.5" y="184">D</text>
<text x="242.6" y="187.5">ENQUIRIES TO INFO@EMBEDDED-CODE.COM</text>
<text x="21.7" y="207.1">1</text>
<text x="57.8" y="207.1">2</text>
<text x="93.9" y="207.1">3</text>
<text x="130" y="207.1">4</text>
<text x="166.1" y="207.1">5</text>
<text x="202.2" y="207.1">6</text>
<text x="238.2" y="207.1">7</text>
<text x="274.4" y="207.1">8</text>
</g>
<g font-size="1.7" fill="#000080">
<text x="48.4" y="29.4">C12</text>
<text x="48.4" y="34.6">10uF 10V</text>
<text x="51.3" y="32.7" transform="rotate(-90 51.3 32.7)">+</text>
<text x="80.5" y="34.2">C13</text>
<text x="87.9" y="34.2">C14</text>
<text x="95.4" y="34.2">C15</text>
<text x="102.8" y="34.2">C16</text>
<text x="131.9" y="32.7">R9</text>
<text x="131.9" y="34.6">10K</text>
<text x="50.1" y="36.6">C17</text>
<text x="80.5" y="36.1">22nF</text>
<text x="86.1" y="40.4">U3</text>
<text x="87.9" y="36.1">22nF</text>
<text x="95.4" y="36.1">22nF</text>
<text x="102.8" y="36.1">22nF</text>
<text x="135.3" y="38.5">SW2</text>
<text x="208.3" y="40.2">R10</text>
<text x="215.8" y="40.2">R11</text>
<text x="223.2" y="40.2">R12</text>
<text x="240.2" y="36.6">C18</text>
<text x="50.1" y="42.2">22nF</text>
<text x="208.3" y="42">10K</text>
<text x="215.8" y="42">10K</text>
<text x="223.2" y="42">10K</text>
<text x="240.2" y="42.2">100nF</text>
<text x="248.2" y="44.1">J4</text>
<text x="138.8" y="52.1">LED3</text>
<text x="128.8" y="54.1">R13</text>
<text x="128.8" y="58.4">470R</text>
<text x="138.8" y="58.6">Red</text>
<text x="128.8" y="63.5">R14</text>
<text x="138.8" y="61.4">LED4</text>
<text x="128.8" y="67.7">470R</text>
<text x="138.8" y="67.9">Green</text>
<text x="225.8" y="68.3">MMC/SD Card Socket</text>
<text x="124.5" y="124">R15</text>
<text x="124.5" y="125.9">2K2</text>
<text x="134.5" y="130.7">J5</text>
<text x="134.5" y="143.7">CONN RJ12 6/6</text>
<text x="104.2" y="155.9">C19</text>
<text x="98.2" y="160">XTAL2</text>
<text x="104.2" y="161.4">15pF</text>
<text x="78.6" y="167">PIC24HJ64GP206</text>
<text x="98.2" y="164.6">10MHz</text>
<text x="104.2" y="163.3">C20</text>
<text x="105.3" y="167.4">15pF</text>
</g>
<g font-size="1.7" fill="#800000">
<text x="63.6" y="29.2">+3V3</text>
<text x="128.8" y="27.3">+3V3</text>
<text x="220.1" y="34.8">+3V3</text>
<text x="244.4" y="34.8">+3V3</text>
<text x="99.1" y="40.4">GND</text>
<text x="115.9" y="40.4">Switch</text>
<text x="45.1" y="44.1">GND</text>
<text x="143.9" y="46">GND</text>
<text x="192.3" y="47.8">MMC/SD CS</text>
<text x="235.2" y="44.1">GND</text>
<text x="143.7" y="51.5">+3V3</text>
<text x="192.3" y="53.4">SPI MISO</text>
<text x="192.3" y="51.5">SPI SCK</text>
<text x="192.3" y="49.7">SPI MOSI</text>
<text x="95.4" y="59">PGC</text>
<text x="115.9" y="55.3">LED-A</text>
<text x="95.4" y="60.9">PGD</text>
<text x="115.9" y="64.6">LED-B</text>
<text x="192.3" y="62.7">MMC/SD CD</text>
<text x="192.3" y="64.6">MMC/SD WP</text>
<text x="244.5" y="75.8">GND</text>
<text x="95.4" y="88.8">Switch</text>
<text x="95.4" y="92.5">LED-A</text>
<text x="95.4" y="94.4">LED-B</text>
<text x="95.4" y="113">MMC/SD CS</text>
<text x="95.4" y="116.7">SPI MISO</text>
<text x="95.4" y="118.6">SPI MOSI</text>
<text x="127" y="118.6">+3V3</text>
<text x="95.4" y="124.2">SPI SCK</text>
<text x="95.4" y="127.9">MMC/SD CD</text>
<text x="95.4" y="129.8">MMC/SD WP</text>
<text x="115.9" y="131.6">VPP</text>
<text x="115.9" y="137.2">Prog PGD</text>
<text x="115.9" y="139.1">Prog PGC</text>
<text x="127.1" y="144.7">GND</text>
<text x="95.4" y="154">VPP</text>
<text x="108.5" y="170.8">GND</text>
<text x="63.7" y="174.5">GND</text>
</g>
<text font-size="1.7" fill="#00753f" x="283.6" y="176.7">of</text>
</svg>
